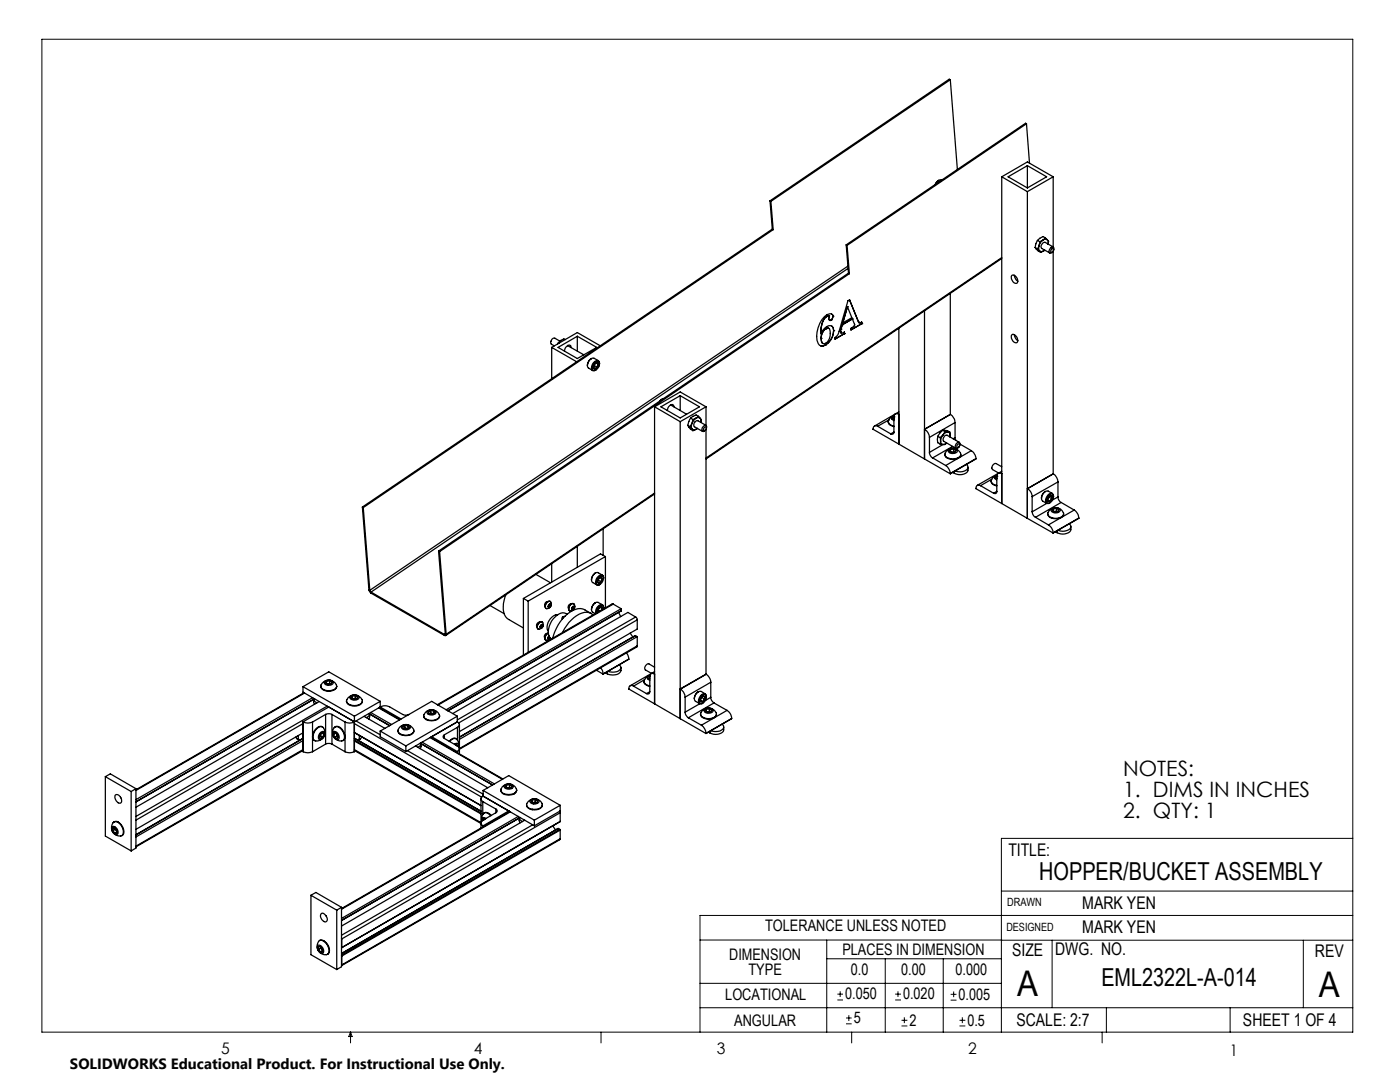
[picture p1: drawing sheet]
<svg xmlns="http://www.w3.org/2000/svg" width="279mm" height="216mm" viewBox="0 0 279 216" stroke-linecap="round" stroke-linejoin="round" font-family="sans-serif">
<g fill="none" stroke="#000" stroke-width=".2">
<path d="M8.4 7.8h261.6v198.2h-261.6zM199.8 177.8h70.2M270 167.3h-70.2v38.7M139.7 187.6h60.2M139.7 196.2h60.1M165 187.6v18.4M165 191.3h34.8M167.1 199.5h1.1M167.1 198.4h1.1M167.7 197.8v1.1M176.7 191.3v14.7M178.6 199.5h1.2"/>
<path d="M178.6 198.4h1.2M179.2 197.8v1.1M188.2 191.3v14.7M189.7 199.6h1.2M189.7 198.4h1.2M190.3 197.8v1.2M199.8 187.6h70.2M210 187.6v13.5M260.1 187.6v13.5M270 182.7h-130.3v23.3M70 206v2.1M70 206l.3 .8h-.7z"/>
<path d="M119.9 206v2.1M139.7 201.1h130.3M168.8 204.3h1.2M168.8 203.1h1.2M169.4 202.6v1.1M170 206v2.1M179.9 204.7h1.2M179.9 203.6h1.2M180.5 203v1.2M191.5 204.7h1.2M191.5 203.6h1.2M192.1 203v1.2"/>
<path d="M220 206v2.1M220.8 201.1v4.9M245.5 201.1v4.9"/>
</g>
<g fill="none" stroke="#000" stroke-width=".25">
<path d="M189.7 15.9l-35.9 24.3M189.7 15.9l1.4 17.9M189.7 15.9l-.3-.1-35.7 24.3M187.3 36l-.7 .8M187.9 35.9a1.01 1.01 0 0 0-1.2 .9M199.9 35.3l5.1 2.9M199.9 35.3l5.1-3 5.2 3M199.9 35.3v65.2M204.9 24.7l-35.8 24.3M204.9 24.7l.6 7.9M204.9 24.7l-.2-.1-35.8 24.3M205 33.1v4.4"/>
<path d="M205 38.2v65.2M205 33.1l-3.8 2.2 3.8 2.2M205 33.1l3.9 2.2-3.9 2.2M210.2 35.3v14l-1.6-.9a.83 .83 0 0 0-.7 1.2l1.6 .9M210.2 35.3l-5.2 2.9M153.7 40.1l.1 .1M153.7 40.1l.4 5.6M153.8 40.2l.5 5.6M154.1 45.7l.2 .1M154.1 45.7l-81.8 55.5M154.3 45.8l-81.8 55.5M168.9 48.9l.2 .1"/>
<path d="M168.9 48.9l.4 5.6M169.1 49l.4 5.6M169.2 53.1l-95.4 64.7M169.3 53.6l-95.3 64.5M169.3 54.5l.2 .1M169.3 54.5l-81.8 55.5M169.5 54.6l-81.8 55.5M189.7 58.5v24.2M199.9 51.6l-59 40M199.9 51.4l-59 40M201.9 55a1.02 1.02 0 0 1 1.2 1.4 .65 .65 0 0 1-1.1-.4l-.2-.6zM202.5 54.9l.2 .8 .4 .4"/>
<path d="M206.6 49.4l.6 .7 .5 .2M206.6 49.4l.4 .3M207 48l-.4 1.4M207 49.7l.5 .4M207 48l.5 .2M207.4 49l-.1 .7 .2 .4M207.4 49l-.4 .7M207.5 50.1l.2 .2M207.5 48.2l-.1 .8M208.2 47.9l-.5 .5-.3 .6M208.2 47.9l-.7 .3M208.3 50a.64 .64 0 0 1-.8 .1"/>
<path d="M208.3 50l-.6 .3M208.5 49.9l-.2 .1M208.6 47.5l-.4-.3-1.2 .8M208.6 47.5l-.4 .4M208.6 47.5l.4 .4M209 47.9a.64 .64 0 0 0-.8 0M209 47.9l.3 .3-.1 .5v-.5zM209.6 49.5a.43 .43 0 0 1 .7-.1 .75 .75 0 0 1-.1 .8 .75 .75 0 0 1-.8 .2v-.4zM209.8 49.7l.3-.1a.38 .38 0 0 1 .1 .5 .38 .38 0 0 1-.5 .2zM210.2 50.1v44.4M110.1 69.3v6.3M110.1 69.3l5 2.9"/>
<path d="M111.4 69.3l3.8-2.2 3.9 2.2-3.9 2.2zM111.4 68.4l-.1 .2M111.4 68.4l.2 .1M111.8 68.1l-1.1-.6a.8 .8 0 0 0-.7 1.2l.6 .3M112.8 67.8l-.3-.2-.6 .3-.5 .5M113.3 69l3.2 1.8M113.3 68.9l-.4 .4-.3 .8M113.3 68.9a.42 .42 0 0 1 .5 0 .42 .42 0 0 1 .2 .5M113.3 68.9v.1M115.2 67.1v3M118 71.5l-.5 .5-.3 1M118.5 73.3l.2 .3"/>
<path d="M118.5 73.2v.1M118.6 73h-.1M118.6 73l.6 .3M118.7 72.7l-.2 .6M118.7 72.7l-.1 .3M118.7 72.3a.53 .53 0 0 1 .8-.1 1.2 1.2 0 0 1-1.1 1.7l-.2-.7zM119 72.5l.4 .2M119.1 72.4l-.4 .3M119.1 72.4l.3 .3M119.1 72.4l-.2 .1M119.2 73.3l-.5 .3M119.4 72.7l-.2 .6"/>
<path d="M119.4 72l-.8-.5a1.28 1.28 0 0 0-1.1 1.9l.8 .5M119.7 72.6a.59 .59 0 0 0-.4-.7 .59 .59 0 0 0-.8 .4l-.4 .8a.55 .55 0 0 0 .1 .8 .55 .55 0 0 0 .7-.1M119.8 69l-4.6-2.6-5.1 2.9M132 79.7l-.3 .3M132 79.7l-.4 .4M132.1 79.7h-.1M132.4 79.6l-.4 .1M135.7 79v2.9M163.8 66.3v.3M163.8 66.3h.1M163.8 66.6h.1M163.9 67.5v.6l.4 .4"/>
<path d="M163.9 67.5h.1M164.7 68.8l-.4 .2h-.5M164.7 68.8h.1M164.9 65.6a2.26 2.26 0 0 0-1 1.9M164.9 65.6a.44 .44 0 0 1 .7 .1 2.21 2.21 0 0 1-1.2 2.9h-.1M164.9 65.6h.1M165.1 63.1a3.6 3.6 0 0 0-1.3 3.2M165.1 63.1h.1M165.4 63l-.3 .1M165.4 65.5l-.5 .1M165.4 63h.1M165.5 63v.1a.46 .46 0 0 0-.1 .5 .46 .46 0 0 0 .4 .3"/>
<path d="M165.8 63.9h.1M165.8 63.9l-.1 .1M166 65.1l.3 .4 .1 .5M166.1 62.8l.1 .3M166.2 63.1l-.1 .5-.3 .3M166.2 63.1v-.3a1.19 1.19 0 0 0-1.7 .4 5.5 5.5 0 0 0-1.2 5.4 .92 .92 0 0 0 1.4 .2M166.2 63.1h.1M166.4 66a3.4 3.4 0 0 1-1.7 2.8M166.4 66l-.1-.5a1.05 1.05 0 0 0-1-.5 1.05 1.05 0 0 0-.9 .7l-.6 .9M166.4 66h.1M167.7 66.2l.3 .3 .5-.2v.3M167.7 66.2l.1 .2"/>
<path d="M167.7 66.2h.1M167.8 65.7l-.1 .5M167.8 65.7h.1M168.1 64.8h.1M168.1 64.8l-.3 .9M168.2 64.4h.1M168.5 66.6h.1M169.1 61.2h.1M169.1 61.2l-.9 3.2M169.1 61.2l.9 2.2-1.8 1M170.1 63.6l.5 1.2-.1 .3-.7 .4v.3l2.2-1.2M170.1 63.6h.1"/>
<path d="M170.1 63.6l-2 1.2M171.3 64.3l.3 .2 .4-.2v.3M171.3 64.3l-1.8-4.5-.3 .2-1.7 6.1a1.76 1.76 0 0 1-.8 1.2v.4l1.8-1.1M171.3 64.3l.2 .1M171.3 64.3h.1M172 64.6h.1M179.4 65.5v23.1M184.5 62v29.6M201.9 66.8a1.02 1.02 0 0 1 1.2 1.4 .65 .65 0 0 1-1.1-.4l-.2-.6zM202.5 66.8l.2 .8 .4 .4M130.6 98.6l-41.7 28.2M130.6 81.2l5.1-3 5.2 3"/>
<path d="M130.6 81.2v59.2M130.6 81.2l5.1 2.9M130.6 98.4l-41.6 28.2M131.9 81.2l3.8-2.2 3.9 2.2-3.9 2.2zM133.8 80.8l3.2 1.9M133.8 80.8l-.4 .4-.2 .7M133.8 80.8a.39 .39 0 0 1 .5-.1 .39 .39 0 0 1 .2 .5M133.8 80.8h.1M135.7 84.1v59.3M137.3 84.9l.4 .6 .6 .4M137.3 84.9l.4 .2M137.7 85.1l.4 .5"/>
<path d="M137.8 83.4l-.5 1.5M137.8 83.4l.5 .3M138.1 84.5l-.4 .6M138.1 85.6a.55 .55 0 0 0 .8 .1M138.1 84.5l-.1 .4 .1 .7M138.1 85.6l.2 .3M138.3 83.7l-.2 .8M138.9 83.4l-.4 .5-.4 .6M138.9 83.4l-.6 .3M138.9 83.4l.6-.1 .3 .2M138.9 85.7l.3-.2zM138.9 85.7l-.6 .2"/>
<path d="M139.4 83.1l-.5-.3-1.1 .6M139.4 83.1l.4 .4M139.4 83.1l-.5 .3M139.8 83.5l.1 .8M139.8 83.5l.1 .3-.1 .5M140.3 85.1l.4-.3a.67 .67 0 0 1 .3 .8 .67 .67 0 0 1-.8 .5 .59 .59 0 0 1 .1-1zM140.7 85.2h.1a.4 .4 0 0 1 .1 .5 .4 .4 0 0 1-.5 .2v-.4zM140.9 81.2v3.7l-1.6-.9a.77 .77 0 0 0-.7 .4 .77 .77 0 0 0 0 .8l1.6 .9M140.9 81.2l-5.2 2.9M140.9 85.7v48.8M175.2 85.1a.59 .59 0 0 0-.7-.1 .59 .59 0 0 0-.3 .7l15.5 8.8M175.2 85.1l2.6 1.5"/>
<path d="M177.3 84.1v.1a1.1 1.1 0 0 0 1.1 .9M177.4 83.8l-2.2 1.3M178.4 83.2h.1M178.4 86.2a.39 .39 0 0 1-.2 .4 .39 .39 0 0 1-.4 0M178.4 83.2l-.2 .3 .2 .1M178.4 83.2v3M178.4 86.2l-.6 .4M178.4 83a1.31 1.31 0 0 0-1.1 1.4l.4 .4 .7 .2M178.4 83a.45 .45 0 0 0-.4 .4 .45 .45 0 0 0 .3 .5h.1M178.6 82.6l-4.1 2.4M179.4 82.7a.58 .58 0 0 0-.7-.1 .58 .58 0 0 0-.3 .6M179.4 82.7h.1"/>
<path d="M179.4 82.2l-.7 .4M179.4 82.6v.1M185.5 90.3a1.29 1.29 0 0 0 .6 1.1M185.5 87.3v3M186.1 91.4l2.6 1.5M187.1 87.1v1.2l.5 .3M187.1 87.1l.5 .2M187.6 87.3l.1 .7M187.6 88.6l.6 .1M187.7 88a.56 .56 0 0 0 .5 .7M187.7 88l-.1 .6M188.1 85.9l-1 1.2"/>
<path d="M188.1 85.9h1l.4 .3M188.1 85.9l.5 .2M188.2 86.8l-.4 .8-.1 .4M188.2 88.7l.7-.3-.3 .3zM188.2 86.8l-.6 .5M188.2 88.7l-2.7 1.6M188.6 90.7a1.48 1.48 0 0 0 2 1 1.07 1.07 0 0 0 1.1-1M188.6 86.1l-.4 .7M188.6 86.1l.6 .1M188.7 92.9a2.23 2.23 0 0 1 1 1.6M188.8 90.1a1.66 1.66 0 0 1 2.9 .6 1.84 1.84 0 0 1-2.7 .6 .73 .73 0 0 1-.2-1.2zM189.2 86.2l-.5 .2-.5 .4"/>
<path d="M189.2 86.2a.62 .62 0 0 1 .5 .7M189.2 86.2h.3M189.3 89.7a1.07 1.07 0 0 1 1.8 .3 1.16 1.16 0 0 1-1.8 .1zM189.5 86.2l.2 .7M189.7 86.9l-.1 .3M189.7 94.5h.1M189.7 82.7l-5.2 3a2.01 2.01 0 0 1 1 1.6M189.7 82.7a2.21 2.21 0 0 1 .9 1.6M189.7 89.7v.5M190.1 94.3l.4 .1M190.1 89.1l-4 2.3M190.3 89.6l.5 .3-.2 .3-.6 .1-.5-.2 .2-.4"/>
<path d="M190.3 89.6l-.6 .1M190.3 90.1l-.5 .1M190.3 90.1l.2 .1M190.3 89.6v.5M190.5 94.1v.3M190.6 87.3l.1 .5M190.6 84.3l-5.1 3M190.6 84.3v3M190.6 87.3l-.4 .3M190.9 88.5l.3-.3a.66 .66 0 0 1 .4 .8 .66 .66 0 0 1-.8 .5l-.1-.1-.1-.4zM191.1 88.7l.2-.2a.39 .39 0 0 1 .2 .5 .39 .39 0 0 1-.5 .3zM191.5 88.3l-2.5-1.4a.81 .81 0 0 0-.7 1.2l2.5 1.4"/>
<path d="M191.6 88.6l2.3 1.3M192.9 92.7a.74 .74 0 0 1 .2 .8 .74 .74 0 0 1-.7 .5l-.8 .2-1-.2M193.2 93.2v.6a1.84 1.84 0 0 1-2.7 .6M193.9 89.9a2.23 2.23 0 0 1 .9 1.6M193.9 89.9l-5.2 3M194.8 91.5l-5.1 3M195.7 96.9a.57 .57 0 0 0-.7 0 .57 .57 0 0 0-.2 .6l10.2 5.9M195.7 96.9l2.6 1.5M197.8 96v.1a1.1 1.1 0 0 0 1.1 .9M197.9 95.6l-2.2 1.3M198.9 95.7l-.4-.3a.52 .52 0 0 1 .5-.6 1.37 1.37 0 0 0-1.1 1.4l.4 .4 .6 .3M198.9 95h.1"/>
<path d="M198.9 98a.39 .39 0 0 1-.1 .5 .39 .39 0 0 1-.5-.1M198.9 95l-.1 .4 .1 .1M198.9 95v3M198.9 98l-.6 .4M199.2 94.5l-4.1 2.3M199.9 94.5a.58 .58 0 0 0-.7-.1 .58 .58 0 0 0-.3 .6M199.9 94.5h.1M199.9 93.1l-1.1-.6a.79 .79 0 0 0-.7 1.2l1.2 .7M199.9 94.1l-.7 .3M206 99.1v3M208.6 98.1a1.46 1.46 0 0 0-.7 1.3M209.1 99.7v.3"/>
<path d="M209.1 99.8l.4 .2M209.1 99.4v.6M209.3 99.1v.1M209.3 99.2l-.1 .2M209.3 99.2l.6 .3M209.5 98.7l.4-.1a1.13 1.13 0 0 1-.6 1.8h-.2a1.15 1.15 0 0 1 .4-1.7zM209.5 99l-.4 .4M209.5 99h.4M209.9 99.5l-.4 .5M209.9 99v.5M210 98.5l-.8-.5a1.34 1.34 0 0 0-1.1 2l.8 .4-2.9 1.7M210.2 94.5h.1"/>
<path d="M210.2 94.5l-5.2 3a1.89 1.89 0 0 1 1 1.6M210.2 94.5a2.21 2.21 0 0 1 .9 1.7M210.3 99.1v-.1a.53 .53 0 0 0-.4-.6 .53 .53 0 0 0-.6 .2l-.6 .9a.59 .59 0 0 0 0 .8 .59 .59 0 0 0 .8 0M211.1 99.2a1.29 1.29 0 0 0 .7 1.1M211.1 96.2l-5.1 2.9M211.1 96.2v3M211.1 99.2l-1.1 .6M72.3 101.2l.2 .1M72.3 101.2l1.3 16.5M72.5 101.3l1.3 16.5M73.6 117.7l.4 .7M73.6 117.7l.2 .1"/>
<path d="M73.8 117.8l.2 .3M74 118.1l14.7 8.5M74 118.1v.3M74 118.4l14.7 8.4M87.5 110l.2 .1M87.5 110l1.4 16.5M87.7 110.1l1.3 16.5M101 118.7a5 5 0 0 0-.1 4.4l.6 .5 3 1.7M104.5 119.4l.9 .5M104.5 119.4v11.3M105.4 119.9v10.3M107 114.6l2.9 1.7"/>
<path d="M110.1 112.5v3.6M115.2 109v4.2M118.9 114.3l-.5 .5-.4 .9M119.3 116.1l.2 .3M119.3 115.3l.3-.2a.49 .49 0 0 1 .4-.2 .49 .49 0 0 1 .4 .3v.6l-.3 .5a.63 .63 0 0 1-.9 .3l-.2-.4zM119.4 115.7l-.1 .1M119.4 115.7l.6 .4M119.5 115.5l-.1 .2M119.7 115.3l.5 .2M120 115.2a.96 .96 0 0 0-.7 .9M120 116.1l-.5 .3M120 115.2l.2 .3"/>
<path d="M120 115.2l-.3 .1M120.2 115.5l-.2 .6M120.2 114.8l-.8-.5a1.27 1.27 0 0 0-1.1 1.9l.8 .5M120.4 105.5v5.3M120.5 115.4a.6 .6 0 0 0-.5-.7 .6 .6 0 0 0-.7 .4l-.3 .6a.62 .62 0 0 0-.1 .8 .62 .62 0 0 0 .8 .2v-.1M120.8 111.1l-1-.6-15.3 8.9M120.8 111.1l-15.4 8.8M120.8 111.1v10.2M205 103.4l5.2 3M206 102.1a1.43 1.43 0 0 0 .7 1.1M206.7 103.2l2.5 1.5M209.1 102.5v.1a1.85 1.85 0 0 0 2.7 .7 .7 .7 0 0 0 .5-.8"/>
<path d="M209.1 100h.4M209.2 104.7a1.98 1.98 0 0 1 1 1.6M209.9 101.6a1.07 1.07 0 0 1 1.7 .3 1.08 1.08 0 0 1-1.8-.1zM210.2 106.3v.1M210.2 101.6v.4M210.6 106.1l.4 .2M210.9 101.5l.4 .2-.2 .4-.6 .1-.5-.3 .2-.3M210.9 101.5l-.7 .1M210.9 102l-.6 .1M210.9 102l.2 .1M210.9 101.5v.5M211 105.9v.4"/>
<path d="M211.8 100.3l-5.1 2.9M211.8 100.3l2.6 1.5M212.2 102.3a1.66 1.66 0 0 0-1.6-1 1.66 1.66 0 0 0-1.5 1.2 1.82 1.82 0 0 0 2.4 .8 .87 .87 0 0 0 .7-1M213.4 104.5a.74 .74 0 0 1 .3 .9 .74 .74 0 0 1-.8 .5l-.8 .1-1-.2M213.7 105.1v.5a1.52 1.52 0 0 1-2 .9l-.7-.2M214.4 101.8a2.07 2.07 0 0 1 .9 1.6M214.4 101.8l-5.2 2.9M215.3 103.4l-5.1 2.9M215.3 103.4l-5.1 3M60.5 137v1.1l10.2 5.9M60.5 137l5.1-2.9 10.3 5.8M60.5 137l10.2 5.9"/>
<path d="M60.7 138.2l-33.6 19.4M60.8 138.3l-33.7 19.4M62.4 139.2l-35.3 20.4M62.8 139.4l-35.7 20.6 35.7-20.5M63.7 140l-36.6 21.1M64 136.9a1.22 1.22 0 0 0 1.6 1h.4a1.13 1.13 0 0 0 1.2-1M64.3 136.3a1.66 1.66 0 0 1 2.9 .6 1.82 1.82 0 0 1-2.4 .8 .78 .78 0 0 1-.7-.5 .78 .78 0 0 1 .2-.9zM64.8 136a1.07 1.07 0 0 1 1.7 .3 1.05 1.05 0 0 1-1.8-.1zM65.2 136v.4M65.8 135.9l.5 .2-.2 .4-.7 .1-.4-.3 .2-.3M65.8 135.9l-.6 .1M65.8 136.4l-.6 .1"/>
<path d="M65.8 136.4l.2 .1M65.8 135.9v.5M69.1 139.9a1.85 1.85 0 0 0 2.8 .7 .7 .7 0 0 0 .4-.7M69.4 139.3a1.66 1.66 0 0 1 2.9 .6 1.84 1.84 0 0 1-2.7 .6 .74 .74 0 0 1-.2-1.2zM69.9 139a1.07 1.07 0 0 1 1.7 .2 1.16 1.16 0 0 1-1.8 .1zM70.3 138.9v.5M70.9 138.8l.5 .3-.2 .4-.6 .1-.5-.3 .2-.4M70.9 138.8l-.6 .1M70.9 139.3l-.6 .1M70.9 139.3l.2 .2M70.9 138.8v.5M75.9 139.9v1.4"/>
<path d="M75.9 139.9l-5.2 3M88.7 126.6v.2M88.8 126.5l-.1 .1M88.9 126.5l-.2 .1M88.9 126.5l.1 .1M89 126.6a.21 .21 0 0 1-.1 .2 .21 .21 0 0 1-.2 0M97.8 120.8l2.8 1.6M107.1 124.9l.1 .1M107.6 124.2h.1M107.6 124.2a.55 .55 0 0 0-.4 .8M107.7 124.2a.49 .49 0 0 1 .6 .1 .49 .49 0 0 1 .1 .6l-.1 .2a.71 .71 0 0 1-1 .3 1.02 1.02 0 0 1 .4-1.2zM107.8 125.1l.1 .2"/>
<path d="M107.9 125l-.1 .1M107.9 125l.3 .1M108 124.7l.1-.1a.4 .4 0 0 1 .3 .5 .4 .4 0 0 1-.5 .3l-.1-.3zM108.1 124.7l-.2 .3M108.1 124.7l.2 .1M108.2 124.1a.89 .89 0 0 0-.9 .5 .89 .89 0 0 0 .1 .9M108.2 125.1l-.3 .2M108.2 124.7l.1 .1M108.2 124.7l-.4 .4M108.2 124.7h-.1M108.3 124.8l-.1 .3M108.7 127.1v.1"/>
<path d="M108.7 120.8l.1 .1M108.9 127.7h.1M109.1 126.4h.1a.51 .51 0 0 0-.5 .8M109.1 120.1h.1M109.2 120.2l.2-.1a.61 .61 0 0 1 .7 .4 .61 .61 0 0 1-.3 .7 .51 .51 0 0 1-.7 .2 .51 .51 0 0 1-.2-.7zM109.2 120.1a.55 .55 0 0 0-.4 .8M109.3 125.6l.1 .1M109.4 127.4l.1 .1M109.4 126.3l-.6 .7a.51 .51 0 0 0 .2 .8l.6-.2 .2-.2-.3 .2-.1-.1v-.4l.2-.2M109.4 121l.2 .2M109.4 126.3a.92 .92 0 0 0-.5 1.4M109.5 127.2l-.1 .1"/>
<path d="M109.5 127.2l.2 .2M109.6 120.6l.2-.1a.39 .39 0 0 1 .1 .5 .39 .39 0 0 1-.5 .2zM109.6 127l-.2 .4M109.6 120.9l-.2 .1M109.6 120.9l.2 .1M109.6 127l-.1 .2M109.7 120.6l-.1 .3M109.7 120.6l.2 .2M109.7 127.4l-.2 .1M109.7 127.2v.2M109.8 120.6l.1 .2M109.8 120.6l-.4 .4"/>
<path d="M109.8 121l-.2 .2M109.8 120.6h-.2M109.8 120a.92 .92 0 0 0-.8 .5 .92 .92 0 0 0 0 .9M109.8 127.3l-.1 .1M109.9 120.8l-.1 .2M110.9 122.7l.2 .1M111.3 122.7a2.41 2.41 0 0 0-1.9 3.2M112.3 123.4l-.1 .1M112.7 123l-.5 .2 .1 .3M113.2 122.6a1.67 1.67 0 0 0-2.4 .5 3.8 3.8 0 0 0-1.2 4l.5 .4M113.8 120.5l.1 .1M113.9 120.7l.2-.2a.61 .61 0 0 1 .6 .4 .61 .61 0 0 1-.2 .7 .51 .51 0 0 1-.7 .3 .51 .51 0 0 1-.2-.7z"/>
<path d="M113.9 120.5a.52 .52 0 0 0-.4 .9l-.1-.1M114.1 121.5l.2 .1M114.3 121.1l.2-.2a.41 .41 0 0 1 .1 .6 .41 .41 0 0 1-.5 .1zM114.3 121.4h-.2M114.3 121.4l.2 .1M114.4 121.1l-.1 .3M114.4 121.1l.2 .1M114.5 121l.1 .2M114.5 121l-.4 .5M114.5 121.5l-.2 .1M114.5 121l-.2 .1M114.5 120.5a.92 .92 0 0 0-.8 .4 .92 .92 0 0 0 0 1"/>
<path d="M114.6 121.2l-.1 .3M118 122.4a4.3 4.3 0 0 0-2.2-1 6.6 6.6 0 0 0-5.1 4.6l-.4 1.3M118.4 122.7a2.5 2.5 0 0 0-3.4 .2l-1.5 1.3-1.2 2M118.9 120.3l-.5 .4-.4 .9M119 133.7l1.4 .8M119.3 122v.1M119.4 121.7h-.1M119.4 121.7l.3 .2M119.5 121.4l-.1 .3M119.7 121.2l.5 .2M119.9 133.2l.3 .6 .2 .7M120 121.1a.96 .96 0 0 0-.7 .9"/>
<path d="M120 121.1l.2 .3M120 121.1l-.3 .1M120.2 121.4v.2M120.2 121.4l-.2 .3M120.2 120.7l-.8-.5a1.27 1.27 0 0 0-1.1 2l.5 .2M120.4 134.5h.1M120.4 121.5v-.6a.91 .91 0 0 0-1.3 .9l-.1 .5M120.5 121.3a.6 .6 0 0 0-.5-.7 .6 .6 0 0 0-.7 .4l-.3 .6-.1 .8M120.9 134.2l.3 .2M121.2 134.1v.3M122.4 120.5h-.2l-34.9 20.1M122.4 120.5l1.6 1"/>
<path d="M122.4 120.5l-35 20.2M123.5 122.2l.4 .8M123.6 132.6a.67 .67 0 0 1 .3 .7 .67 .67 0 0 1-.5 .6l-1.1 .2-.9-.2M123.9 133.2a1.3 1.3 0 0 1-1.6 1.5l-1.1-.3M124 121.8l-34.6 20.1M124 121.5l-35 20.1M124 121.5v.3M124 121.8l-34.6 20M125 130.3l.3 .5 .2 .7M125.5 137.5l15.4 8.9M125.5 131.5l-5.1 3M125.5 137.4v.1"/>
<path d="M125.8 126.3l.5 .8M126.4 136.9a.58 .58 0 0 0-.6-.1 .58 .58 0 0 0-.3 .6M126.4 136.9l2.6 1.5M126.8 126.8h.1M126.8 126.8l-35.1 20.3M126.8 126.8l.4 .2M126.9 123.1l.3 .6M126.9 123.1l-1.6-.9-35 20.2M126.9 123.1l-35.6 20.6M127.2 128.9l-.1 .2-35.4 20.4M127.2 123.7v1.8l-35.5 20.5M127.2 127v1.9"/>
<path d="M127.2 127l-35.5 20.5M127.2 123.7l-35.7 20.6M127.2 128.9l-35.5 20.5M128.5 136v.1a1.11 1.11 0 0 0 1.2 .8M128.7 135.6l-2.3 1.3M129.6 135h.1M129.6 135l-.1 .4 .2 .1M129.6 135v.5M129.7 135.7l-.5-.3a.52 .52 0 0 1 .5-.6h-.1a1.3 1.3 0 0 0-1 1.4 1.37 1.37 0 0 0 1.1 .6M129.7 138a.42 .42 0 0 1-.2 .4 .42 .42 0 0 1-.5 0M129.7 135v3M129.7 138l-.7 .4"/>
<path d="M129.9 134.4l-4.1 2.4M130.6 134.5a.55 .55 0 0 0-.7-.1 .55 .55 0 0 0-.2 .6M130.6 134.5h.1M130.6 133.1l-1.1-.6a.81 .81 0 0 0-.7 1.2l1.2 .7M130.6 134l-.7 .4M135.8 137.5a1.98 1.98 0 0 1 .9 1.6M136.7 139.1v3M139.4 138a1.61 1.61 0 0 0-.8 1.4M139.8 139.7l.1 .3M139.8 139.8l.5 .2M139.9 140h.4M139.9 138.9a.58 .58 0 0 1 1-.1 1.27 1.27 0 0 1-1.1 1.6 .99 .99 0 0 1 .1-1.5z"/>
<path d="M140.1 139.1v.1M140.1 139.2l-.2 .2M140.1 139.2l.6 .3M140.3 139a.89 .89 0 0 0-.4 1M140.3 139h.4M140.7 139.5l-.4 .5M140.7 139v.5M140.8 138.5l-.9-.5a1.3 1.3 0 0 0-1.1 1.9l.8 .5M140.9 134.5l-5.1 3M140.9 134.5h.1M140.9 134.5a2.07 2.07 0 0 1 1 1.6M141 139.1v-.2a.49 .49 0 0 0-.3-.5 .49 .49 0 0 0-.6 .1 1.24 1.24 0 0 0-.4 1.9l.6-.1"/>
<path d="M141.9 139.1a1.41 1.41 0 0 0 .6 1.2M141.9 136.1l-5.2 3M141.9 136.1v3M141.9 139.1l-1.1 .7M21 155l5.2 2.9M21 155v11.8l5.2 3M21 155l1-.6 5.1 3M23.1 158.6a1.13 1.13 0 0 1 1.1 1.6 1.07 1.07 0 0 1-1.2-1.5zM24.1 159.1v.1M26.2 157.9v11.9M27.1 157.4v11.8l-.9 .6M27.1 157.4l-.9 .5"/>
<path d="M59.5 146.8v.6l.3 .3-.5-.2-.2-.4M60.5 149.8l-33.4 19.2M60.5 146.2l-33.4 19.3M60.5 147.8l-33.4 19.2M60.5 144v6M60.5 144v.1M60.5 144.4l-33.4 19.3M60.5 149.6l-33.4 19.2M60.5 144.1a2.17 2.17 0 0 0 1.9 0M60.5 150a2.17 2.17 0 0 0 1.9 0M60.5 144.1v5.9M62.4 144.1v5.9"/>
<path d="M63 145.6a1 1 0 0 1 1.6-.4 1.6 1.6 0 0 1-.1 2 1.6 1.6 0 0 1-1.9 .4 1.8 1.8 0 0 1 .4-2zM63.3 140.2l-.5-.3-.2-.3v.7l.2 .2M64 146.8l-.3 .2M64 146.8l.4 .3M64.1 146.1a.42 .42 0 0 1 .5-.1 .42 .42 0 0 1 .2 .4l-.3 .8a.62 .62 0 0 1-.8 .3l-.1-.6zM64.2 146.3l-.2 .5M64.2 146.3l.4 .2M64.4 145.1a1.07 1.07 0 0 0-1.5 .5 1.46 1.46 0 0 0-.1 2.2M64.6 146.5l-.2-.3-.5 .2-.2 .6 .2 .4 .5-.3M64.6 146.5l-.2 .6M65 142.6l.4-.2 .9 .2M65 148.5l.4-.2 .9 .2"/>
<path d="M65 142.6l-2.6 1.5M65 142.6v5.9M65 148.5l-2.6 1.5M65.3 140.9l-38.2 22M65.6 141.1l-5.1 2.9M66.3 142.6l2.6 1.5M66.3 148.5l2.6 1.5M66.3 142.6v5.9M66.4 146.2l.2-.2a1.02 1.02 0 0 1 1 1.5 1.09 1.09 0 0 1-1.2-1.3zM66.6 146.5l.2-.3 .5 .2 .2 .6-.2 .4-.5-.3M66.6 146.5l.2 .6M66.7 145.2a.97 .97 0 0 1 1.5 .4l.5 1.1a.85 .85 0 0 1-.2 1.1 .85 .85 0 0 1-1.1-.1 1.67 1.67 0 0 1-.7-2.5z"/>
<path d="M66.9 145.1a1.4 1.4 0 0 1 1.8 1.2 1.09 1.09 0 0 1-.3 1.5M67 146.3l-.4 .2M67.1 146.3l.2 .5M67.3 146.8l.2 .2M67.3 146.8l-.5 .3M68.9 144.1a2.09 2.09 0 0 0 1.8 0M68.9 150a2.09 2.09 0 0 0 1.8 0M68.9 144.1v5.9M70.7 144.1v5.9M70.7 146.2l25.3 14.6M70.7 147.3l25.3 14.6M70.7 149.8l25.3 14.5"/>
<path d="M70.7 142.9v7.1M70.7 144v.1M70.7 144.4l25.4 14.7M70.7 147.8l25.3 14.6M70.7 147.7l25.3 14.5M70.7 149.6l25.3 14.5M71 143.9l4.9 2.7M71.7 146.7v.7l-.2 .3 .4-.2 .3-.5M72.7 142.9l4.1 2.4M73.1 143.2l.5-.3 .2-.4-.1 .7-.1 .3M73.6 142.4l4.2 2.4M74 142.2l4.1 2.4"/>
<path d="M75.6 141.3l4.1 2.4M75.7 141.2l4.2 2.4M75.9 141.1a1.89 1.89 0 0 1 1.9-.1l2.7 1.6 .7 .1 .4-.1M75.9 145.9l5.1 2.9M75.9 145.9v1.1l5.1 3M75.9 141.1l-5.2 2.9M75.9 141.1l4.1 2.4M79.4 145.8v.1a1.85 1.85 0 0 0 2.7 .6 .7 .7 0 0 0 .5-.7M79.8 145.1a1.59 1.59 0 0 1 1.7-.5 1.59 1.59 0 0 1 1 1.4 2.02 2.02 0 0 1-3 0v-.4zM80.1 145a1.14 1.14 0 0 1 1.8 .1 .96 .96 0 0 1-.9 .5 .96 .96 0 0 1-.9-.6zM80.8 144.7l-.4 .3 .1 .4 .7 .1 .4-.3-.1-.3M80.8 144.7l.7 .2"/>
<path d="M80.8 145.3l-.2 .1M80.8 145.3h.6M80.8 144.7v.6M81 148.8v1.2M81.3 149.8l15.1 8.7M81.5 144.9v.4M82.9 148.8l14.5 8.4M83.4 149.1l.4-.3 .2-.4v.8l-.2 .2M84.2 148.1l14.5 8.3M84.6 142.8a1.22 1.22 0 0 0 1.5 1h.4a1.08 1.08 0 0 0 1.2-1M85.1 141.9a1.71 1.71 0 0 1 2.6 .9 1.82 1.82 0 0 1-2.4 .8 .78 .78 0 0 1-.7-.5 .78 .78 0 0 1 .2-.9zM85.4 141.9l.8-.3 .6 .2a.39 .39 0 0 1 .1 .7l-.9 .2a.63 .63 0 0 1-.7-.7z"/>
<path d="M85.8 147.2l14.5 8.3M85.9 147.1l14.5 8.3M86 141.8l.6 .1M86 141.8l-.5 .2 .2 .4 .6 .1 .5-.3-.2-.3M86 142.3l-.2 .1M86 142.3l.5 .1M86 141.8v.5M86 147l.1 .2M86.1 147l5.2 3M86.1 147v.2M86.6 141.9v.4M88.7 146.6a.4 .4 0 0 0-.3 .4 .4 .4 0 0 0 .3 .4"/>
<path d="M88.7 147.4l2.6 1.5M88.7 146.6v.8M89.7 148l.3-.3a.86 .86 0 0 1 1-.3 .86 .86 0 0 1 .5 .9v.7a.45 .45 0 0 0-.1-.5 .45 .45 0 0 0-.4-.2l-.3 .2M90.9 148.6l.2-.1 .2 .4zM91.1 147.4a1.03 1.03 0 0 0-1.5 .5M91.3 144a.58 .58 0 0 1 .4 .6 .58 .58 0 0 1-.4 .5M91.3 142.9l-5.2-3-10.2 6M91.3 142.9l-10.3 5.9M91.3 142.9v1.1M91.3 150v.2M91.3 144l-10.3 6M91.3 144l-5.2 3"/>
<path d="M91.3 148.9h.1M91.3 148.9a.55 .55 0 0 1 .4 .5 .55 .55 0 0 1-.4 .5M91.3 145.1l-2.6 1.5M91.3 149.9v.1M91.3 145.1v2.6M91.3 149.9v.3M91.7 144.6v5.8M96 159.4v5.8M96.3 159.9l2.7 1.5M96.3 159.9v2.6M96.4 158.9a.57 .57 0 0 0-.4 .5 .57 .57 0 0 0 .3 .5M96.4 158.9l10.2 5.9"/>
<path d="M96.4 157.7l10.2 6M96.4 157.7l5.1-2.9 10.3 5.9M96.4 157.7v1.2M98.3 156.6l-14.4-8.3 14.4 8.3M99.9 157.6v.1a1.85 1.85 0 0 0 2.8 .7l.3-.4 .1-.4M100.2 157a1.56 1.56 0 0 1 1.7-.6 1.56 1.56 0 0 1 1.1 1.5 2.05 2.05 0 0 1-3 0l-.1-.3zM100.7 156.7a1.09 1.09 0 0 1 1.7 .3 1.06 1.06 0 0 1-1.8-.1zM101.1 156.7v.5M101.7 156.6l.5 .2-.2 .4-.6 .1-.5-.2 .2-.4M101.7 156.6l-.6 .1M101.7 157.1l.2 .1M101.7 157.1l-.6 .1"/>
<path d="M101.7 156.6v.5M105.4 159.9a1.57 1.57 0 0 1 1.7-.4 1.57 1.57 0 0 1 1.1 1.3 2.09 2.09 0 0 1-3.1 0 .85 .85 0 0 1 .3-.9zM105.8 159.7l.2-.2 .9-.1a.52 .52 0 0 1 .5 .2 .52 .52 0 0 1 .1 .5 1.09 1.09 0 0 1-1.7-.2zM106.2 159.6v.5M106.8 159.6h-.6M106.8 159.6l.5 .2-.2 .4-.6 .1-.5-.3 .2-.4M106.8 159.6v.5M136.7 142.1a1.41 1.41 0 0 0 .7 1.1M137.4 143.2l2.6 1.5M139.6 140.4l-2.9 1.7M139.8 142.5a1.53 1.53 0 0 0 2 1 1.07 1.07 0 0 0 1.2-1M140 144.7a2.21 2.21 0 0 1 .9 1.6"/>
<path d="M140.1 141.9a1.66 1.66 0 0 1 2.9 .6 1.82 1.82 0 0 1-2.7 .6 .71 .71 0 0 1-.2-1.2zM140.6 141.6a1.07 1.07 0 0 1 1.7 .3 1.13 1.13 0 0 1-1.8 0zM140.9 146.3v.1M140.9 141.5v.5M141.4 146.1l.3 .2M141.6 141.4l.4 .3-.1 .4-.6 .1-.5-.3 .1-.4M141.6 141.4l-.7 .1M141.6 142h-.6M141.6 142l.2 .1M141.6 141.4v.6M141.7 145.9v.4M142.5 140.3l-5.1 2.9"/>
<path d="M142.5 140.3l2.6 1.4M144.1 144.5a.67 .67 0 0 1 .3 .6 .67 .67 0 0 1-.4 .6l-1.2 .3-.9-.2M144.4 145.1v.5a1.84 1.84 0 0 1-2.7 .7M145.1 141.7a1.96 1.96 0 0 1 .9 1.7M145.1 141.7l-5.1 3M146 143.4l-5.1 2.9M146 143.4h.1M146 143.4l-5.1 3M22.4 165a.87 .87 0 0 1 1.2 .9v.3a.4 .4 0 0 1-.7 .3l-.5-.7zM22.5 165.8v-.6h.4l.4 .5v.5l-.4 .1M22.5 165.8l.4 .5M22.7 164a1.87 1.87 0 0 1 1.8 2.6 1.54 1.54 0 0 1-1.8-.3 1.54 1.54 0 0 1-.3-1.8z"/>
<path d="M22.7 164a1.5 1.5 0 0 1 1.9 1.2l.1 .4a.92 .92 0 0 1-.4 1.2M23 165.2v.3M23 165.5l.3 .4M23 165.5l-.5 .3M23.3 166l-.4 .3M27.1 166.5l33.4-19.2-33.4 19.3M62.1 178.6l5.1 3M62.1 178.6v11.9l5.1 3M62.1 178.6l.9-.5 5.2 2.9M96.3 163.7h.1M96.3 163.7a.57 .57 0 0 0-.3 .5 .57 .57 0 0 0 .3 .5M96.3 164.7l.1 .1"/>
<path d="M96.3 164.7v.3M96.4 164.8v.2M96.6 163.3l.2 .1-.5 .3zM96.6 162.2h.1a1.15 1.15 0 0 1 1.3 .5M97.9 162.8l-.2-.3a.86 .86 0 0 0-1.1-.3 .86 .86 0 0 0-.5 1l.1 .6a.45 .45 0 0 1 .3-.7l.5 .2M99 161.4a.38 .38 0 0 1 .2 .4 .38 .38 0 0 1-.2 .4M99 162.2l-2.7 1.5M99 161.4v.8M101.5 162v-.2l-5.1 3M101.6 161.9v.1M101.7 161.9l-33.5 19.4M101.8 162l-33.6 19.4"/>
<path d="M103.4 162.9l-35.2 20.4M103.8 163.1l-35.6 20.6M104.3 163.9l-.5-.3-.2-.4v.5l.2 .5M104.7 163.7l-36.5 21.1M105.1 160.6a1.46 1.46 0 0 0 2 1l.4-.1a.99 .99 0 0 0 .7-.9M106.3 164.6l-38.1 22M106.6 163.7v1.1M106.8 160.1l-.5 .1M106.8 160.1l.2 .1M110.3 164.8l.6 .8M111.4 165.3l-43.2 25M111.4 165.3l.3 .2"/>
<path d="M111.7 161.9l.1 .3M111.7 165.5l.1 .1M111.7 165.5l-43.5 25.1M111.8 163.9l-43.6 25.2M111.8 167.4l-.1 .2-43.5 25.1M111.8 162.2l-43.6 25.2M111.8 160.7v1.1l-5.2 3M111.8 162.2v1.7M111.8 165.6v1.8M111.8 165.6l-43.6 25.2M111.8 167.4l-43.6 25.1M111.8 160.7l-5.2 3"/>
<path d="M63.4 188.7a.97 .97 0 0 1 1 .4 .97 .97 0 0 1 0 1.1 1.15 1.15 0 0 1-1-1.5zM63.6 187.9a1 1 0 0 1 1.5 .4l.4 .7a.93 .93 0 0 1 0 1.2 .93 .93 0 0 1-1.2 .2 1.67 1.67 0 0 1-.7-2.5zM63.6 189.4v-.5h.4l.3 .5v.5h-.3M63.6 189.4l.4 .5M63.7 187.7a1.82 1.82 0 0 1 2 2.3l-.4 .4M64 188.9v.3M64 189.2l.3 .4M64 189.2l-.4 .2M64.1 182.3a1.12 1.12 0 0 1 1.1 1.5l-.1 .1a1.11 1.11 0 0 1-1-1.6zM64.3 189.7l-.3 .2M65.1 182.7l.1 .2M67.2 181.6v11.9"/>
<path d="M68.2 187.3v.1M68.2 190.7v.1M68.2 181v11.9l-1 .6M68.2 181l-1 .6M68.2 192.5v.1M68.2 187.4v1.7M68.2 190.8v1.7"/>
</g>
<g font-size="7.1">
<text x="203" y="198.7">A</text>
<text x="263.2" y="198.9">A</text>
</g>
<g font-size="4.9">
<text x="207.4" y="175.7">HOPPER/BUCKET ASSEMBLY</text>
<text x="219.8" y="196.7">EML2322L-A-014</text>
</g>
<g font-size="4.2">
<text x="224.2" y="154.8">NOTES:</text>
<text x="224.2" y="158.9">1. DIMS IN INCHES</text>
<text x="224.2" y="163.1">2. QTY: 1</text>
</g>
<g font-size="3.5">
<text x="201.2" y="170.7">TITLE:</text>
<text x="216" y="181.4">MARK YEN</text>
<text x="202" y="190.7">SIZE</text>
<text x="210.6" y="190.6">DWG. NO.</text>
<text x="216" y="186.2">MARK YEN</text>
<text x="262.4" y="190.9">REV</text>
<text x="202.9" y="204.6">SCALE: 2:7</text>
<text x="248.1" y="204.6">SHEET 1 OF 4</text>
</g>
<g font-size="3.2">
<text x="152.7" y="185.7">TOLERANCE UNLESS NOTED</text>
<text x="145.5" y="191.5">DIMENSION</text>
<text x="168.1" y="190.5">PLACES IN DIMENSION</text>
<text x="149.4" y="194.6">TYPE</text>
<text x="169.8" y="194.6">0.0</text>
<text x="179.8" y="194.6">0.00</text>
<text x="190.7" y="194.6">0.000</text>
<text x="144.7" y="199.6">LOCATIONAL</text>
<text x="168.7" y="199.4">0.050</text>
<text x="180.2" y="199.4">0.020</text>
<text x="191.3" y="199.5">0.005</text>
<text x="146.5" y="204.6">ANGULAR</text>
<text x="170.4" y="204.2">5</text>
<text x="181.5" y="204.6">2</text>
<text x="193.1" y="204.6">0.5</text>
<text x="44.2" y="210.4">5</text>
<text x="94.6" y="210.3">4</text>
<text x="143.1" y="210.4">3</text>
<text x="193.2" y="210.3">2</text>
<text x="245.4" y="210.6">1</text>
</g>
<text font-size="3" x="14" y="213.3">SOLIDWORKS Educational Product. For Instructional Use Only.</text>
<g font-size="2.3">
<text x="200.8" y="185.7">DESIGNED</text>
<text x="201" y="180.9">DRAWN</text>
</g>
</svg>
